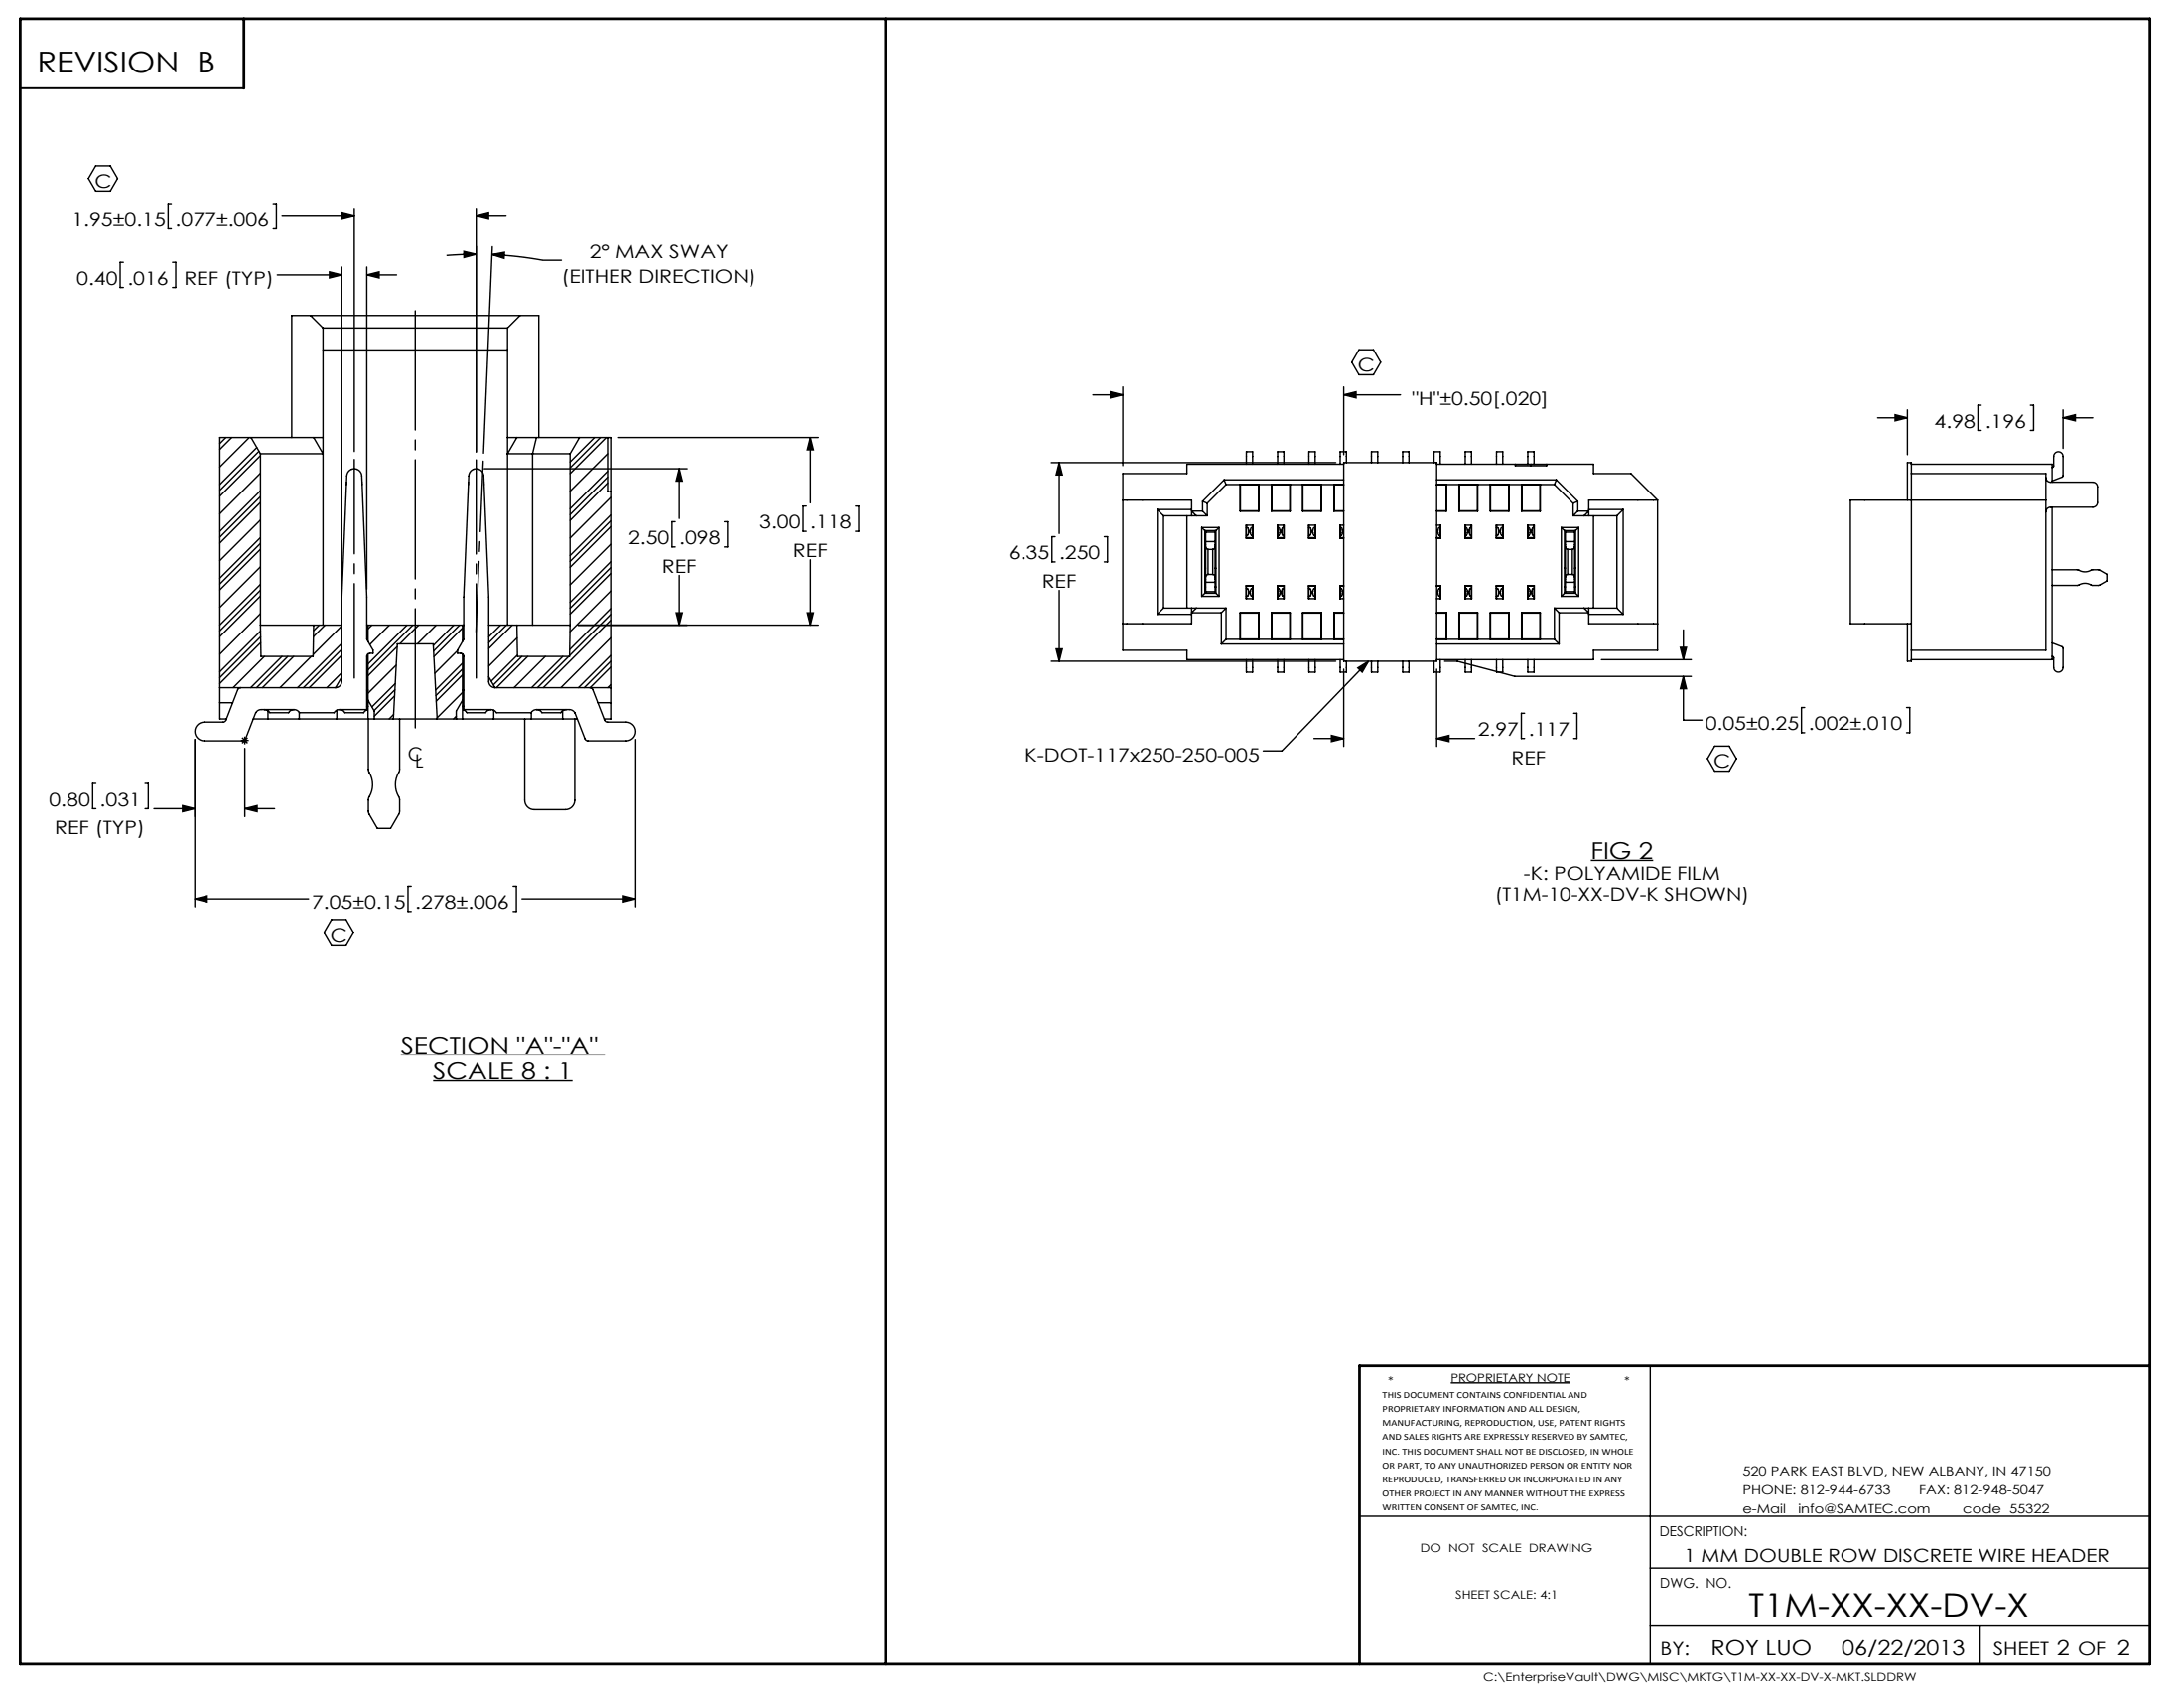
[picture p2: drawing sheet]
<svg xmlns="http://www.w3.org/2000/svg" width="279mm" height="216mm" viewBox="0 0 279 216" stroke-linecap="round" stroke-linejoin="round" font-family="sans-serif">
<g fill="none" stroke="#000" stroke-width=".18">
<path d="M12.2 21.2h1.9l.9 1.6-.9 1.6h-1.9l-.9-1.6zM15.8 33.6h-.4v3.2h.4M21.9 26h-.4v3.3h.4M22.1 33.6h.4v3.2h-.4M34.9 26h.5v3.3h-.5M35.5 35.2h8.2M36.1 27.7h9.2M42.1 34.8l1.6 .4-1.6 .4zM43.7 34.2v41.1M43.7 27.3l1.6 .4-1.6 .3zM45.3 26.6v31.1M46.9 35.2l1.6-.4v.8z"/>
<path d="M46.9 34.2v41.1M46.9 35.2h3.8M59.3 32.2l1.6 .3-1.5 .4zM60.9 27.7l1.6-.4v.7zM60.9 26.6v31.2M60.9 27.7h3.8M60.9 32.5l-3.8 .2M62.9 32.6l1.6-.3v.8zM62.9 32.6a47.6 47.6 0 0 1 6.5 .7h2.4M63 31.6l-1.1 26.4M28.2 56h-.1M28.9 56l-.8 .7"/>
<path d="M29.7 56l-1.6 1.5M31.9 56l-3.8 3.7M32.1 56l1.2 2M32.9 57.2l-4.8 4.8M33.1 57.7l-5 5M33.3 58v22M33.3 58.3l-5.2 5.2M37.3 56v-15.6h31.6v15.6M39.7 40.4l1.6 1.6M40.1 56l1.2 2h-8M41.3 56h-13.2v36h.9M41.3 42v38"/>
<path d="M41.3 42h23.6M41.3 44.8h23.6M61.9 60h26M64.9 56h13.2v36h-.8M64.9 42v38M66.1 56l-1.2 2h8M66.5 40.4l-1.6 1.6M68.6 56l-.5 2v22M72.9 58v22M74.1 56l-1.2 2M76.1 56l-3.2 3.1M76.8 56l-3.9 3.8"/>
<path d="M77.5 56l-4.6 4.6M77.7 56v6.9h.4M77.7 58l-4.8 4.8M79.1 56h25.6M86.9 60l.4 1.5h-.8zM86.9 60v6.3M103.7 56l.4 1.5h-.8zM103.7 56v8.3M134.5 59.2h36.4M135.5 59.2l.4 1.5h-.8zM135.5 59.2v9M139.8 50.5h3.9"/>
<path d="M142.1 50.1l1.6 .4-1.6 .4zM143.7 49.5v10.1M159.5 59.4v-1.6h.8v1.6M163.5 59.4v-1.6h.8v1.6M167.5 59.4v-1.6h.8v1.6M171.9 59.4h-20v1.2h-8.2v22.6h8.2v1.2h20M171.9 59.2h11.9v25.4h-11.9zM171.9 50.5l1.6-.4v.8zM171.9 49.5v8.7M171.9 50.5h7.3M172.3 59.2v-1.4h-.8v1.6M173.9 44.7h1.8l.9 1.6-.9 1.6h-1.8l-1-1.6z"/>
<path d="M175.5 59.2v-1.4h.8v1.4M179.5 59.2v-1.4h.8v1.4M183.5 59.2v-1.4h.8v1.6M183.8 59.4h20.1v1.2h4.8l3.4 3.4M187.5 59.4v-1.6h.8v1.6M191.5 59.4v-1.6h.8v1.6M193.9 59.4v.2h4v-.2M195.5 59.4v-1.6h.8v1.6M195.9 59.4v.2M240.2 53.4h3.8M242.4 53l1.6 .4-1.6 .4zM244 52.4v5.8"/>
<path d="M244.5 59.4h18v2.3M253.5 51.8h-.5v3.2h.5M259.7 51.8h.5v3.2h-.5M262.5 59.8l.2-.2v-1.2a.6 .6 0 0 1 .6-.6 .6 .6 0 0 1 .6 .6v2.5l-1.4 .6M263.9 53.4l1.6-.4v.8zM263.9 52.4v5M263.9 53.4h3.8M33.3 80h10.4M33.3 80l.1 4h6.7v-4M33.3 76.2l-5.2 5.2M33.3 70.2l-5.2 5.2M33.3 64.3l-5.2 5.2"/>
<path d="M33.3 75.5l-5.2 5.2M33.3 69.5l-5.2 5.2M33.3 63.5l-5.2 5.2M33.3 74.7l-5.2 5.2M33.3 68.8l-5.2 5.2M33.3 62.8l-5.2 5.2M33.3 78.5l-5.2 5.2M33.3 72.5l-5.2 5.2M33.3 66.5l-5.2 5.2M33.3 60.5l-5.2 5.2M40.8 80l-.7 .7M41.6 80l-1.5 1.4"/>
<path d="M46.9 80h12.4M47.1 80v2M47.6 80l-.5 .4M49.8 80l-2.5 2.4M52.1 80l-5 4.9M52.8 80l-5.7 5.7M53.5 80l-2.4 2.4M55.8 80l-2.4 2.4M58 80l-2.6 2.6M58.8 80l-3.3 3.3M59.2 80v2M62.5 80h10.4"/>
<path d="M64 80l-1.5 1.5M64.8 80l-2.3 2.2M65.5 80l-3 3M66.1 80l.1 4h6.7v-4M73.9 80h30.8M77.7 61.8l-4.8 4.8M77.7 61l-4.8 4.8M77.7 60.3l-4.8 4.8M78.1 79.3l-8.6 8.7M78.1 73.3l-5.2 5.2M78.1 67.4l-5.2 5.2M78.1 78.6l-5.2 5.2"/>
<path d="M78.1 72.6l-5.2 5.2M78.1 66.6l-5.2 5.2M78.1 77.8l-5.2 5.3M78.1 71.8l-5.2 5.2M78.1 65.9l-5.2 5.2M78.1 75.6l-5.2 5.2M78.1 69.6l-5.2 5.2M78.1 63.6l-5.2 5.2M86.4 66.7h-.4v3.3h.4M86.5 78.4h.8l-.4 1.6zM86.9 73.6v6.4M92.7 66.7h.4v3.3h-.4"/>
<path d="M103.2 64.7h-.5v3.3h.5M103.3 78.4h.8l-.4 1.6zM103.7 71.6v8.4M109.4 64.7h.5v3.3h-.5M135 68.6h-.4v3.3h.4M135.5 75.5v9.1M141.3 68.6h.4v3.3h-.4M143.7 64h8.8v2M148.1 65.2h4.4M148.1 78.6h4.4M148.1 65.2v13.4M148.1 65.2l.8 .8"/>
<path d="M148.9 66h5.6M148.9 77.8h8M148.9 77.8l-.8 .8M148.9 66v11.8M151.9 66v11.8M152.5 77.8v2h-8.8M153.1 77.8l-.6 .6h3.8M153.7 76.3h2.3M153.7 67.5v8.8M153.7 67.5l.4 .4M153.7 67.5h2.3M153.9 65.4h-1.4l.6 .6"/>
<path d="M153.9 64.1v1.3M153.9 65.4l.6 .6M153.9 64.1l.6 .3M154.1 75.9h1.5M154.1 75.9l-.4 .4M154.1 67.9v8M154.1 67.9h1.5M154.1 72.7h.2M154.1 75.1h.2M154.3 73.7v.8M154.3 69.3v.7M154.3 70l.3 .3"/>
<path d="M154.3 75.7v.2M154.3 67.9v.2M154.3 75.7h1.2M154.3 74.5h1.2M154.3 68.1h1.2M154.3 69.3h1.2M154.3 68.1v1.2M154.3 70v3.7M154.3 74.5v1.2M154.5 64.4v1.6M154.6 73.5l-.3 .2M154.6 73.5h.6"/>
<path d="M154.6 70.3h.6M154.6 70.3v3.2M155.2 73.5l.3 .2M155.2 70.3v3.2M155.5 73.7v.8M155.5 69.3v.7M155.5 70l-.3 .3M155.5 75.7v.2M155.5 67.9v.2M155.5 68.1v1.2M155.5 70v3.7M155.5 74.5v1.2"/>
<path d="M155.5 72.7h.1M155.5 75.1h.1M155.6 75.9l.4 .4M155.6 67.9v8M156 67.5l-.4 .4M156 67.5v8.8M156.3 78.4v4M156.6 61.4h15.3M156.6 61.4l-2.7 2.7M156.6 61.4l.3 .6M156.9 77.8v4M156.9 77.8l-.6 .6"/>
<path d="M156.9 62l-2.4 2.4M156.9 62h15M158.7 78.4h2.4M158.7 65.4h2.4M158.7 78.4h.1M158.7 78.4v3.3M158.7 65.3h2.3M158.7 62h2.3M158.7 78.4h2.3M158.7 62v3.3M158.7 62v3.4M158.7 65.3v.1"/>
<path d="M159.4 67.2h.9v1.7h-.9zM159.4 74.9h.9v1.7h-.9zM159.5 75.3a.51 .51 0 0 1 .2 .6 .26 .26 0 0 1-.2 .4M159.5 67.5a.5 .5 0 0 1 .2 .7l-.1 .2-.1 .1M159.5 68.8h.8M159.5 75h.8M159.5 67.2v1.7M159.5 74.9v1.7M160.2 75.3a.52 .52 0 0 0-.2 .6v.3l.2 .1M160.2 75.3h.1M160.2 67.5a.52 .52 0 0 0-.2 .6 .26 .26 0 0 0 .2 .4h.1M160.2 67.5h.1"/>
<path d="M160.3 76.3h.1M160.3 67.2v1.7M160.3 74.9v1.7M161 62v3.3M161 78.4v3.3M161 62l.1 3.4M161 65.3l.1 .1M161.1 78.4h-.1M161.1 78.4l-.1 3.3M162.7 78.4h2.4M162.7 65.4h2.4M162.7 78.4h.1"/>
<path d="M162.7 78.4v3.3M162.7 65.3h2.3M162.7 62h2.3M162.7 78.4h2.3M162.7 62v3.4M162.7 65.3v.1M162.7 62v3.3M163.4 67.2h.9v1.7h-.9zM163.4 74.9h.9v1.7h-.9zM163.5 67.5a.5 .5 0 0 1 .2 .7l-.1 .2-.1 .1M163.5 75.3a.51 .51 0 0 1 .2 .6 .26 .26 0 0 1-.2 .4M163.5 68.8h.8"/>
<path d="M163.5 67.2v1.7M163.5 74.9v1.7M163.5 75h.8M164.2 67.5a.52 .52 0 0 0-.2 .6 .26 .26 0 0 0 .2 .4h.1M164.2 67.5h.1M164.2 75.3a.52 .52 0 0 0-.2 .6v.3l.2 .1M164.2 75.3h.1M164.3 76.3h.1M164.3 67.2v1.7M164.3 74.9v1.7M165 62l.1 3.4M165 65.3l.1 .1"/>
<path d="M165 62v3.3M165 78.4v3.3M165.1 78.4l-.1 3.3M165.1 78.4h-.1M166.7 78.4h2.4M166.7 65.4h2.4M166.7 78.4v3.3M166.7 78.4h.1M166.7 65.3h2.3M166.7 62h2.3M166.7 78.4h2.3M166.7 62v3.4"/>
<path d="M166.7 65.3v.1M166.7 62v3.3M167.4 67.2h.9v1.7h-.9zM167.4 74.9h.9v1.7h-.9zM167.5 67.5a.5 .5 0 0 1 .2 .7l-.1 .2-.1 .1M167.5 75.3a.51 .51 0 0 1 .2 .6 .26 .26 0 0 1-.2 .4M167.5 68.8h.8M167.5 67.2v1.7M167.5 74.9v1.7M167.5 75h.8M168.2 67.5a.52 .52 0 0 0-.2 .6 .26 .26 0 0 0 .2 .4h.1M168.2 67.5h.1"/>
<path d="M168.2 75.3a.52 .52 0 0 0-.2 .6v.3l.2 .1M168.2 75.3h.1M168.3 76.3h.1M168.3 67.2v1.7M168.3 74.9v1.7M169 62l.1 3.4M169 65.3l.1 .1M169 62v3.3M169 78.4v3.3M169.1 78.4l-.1 3.3M169.1 78.4h-.1M170.7 78.4h1.2"/>
<path d="M170.7 65.4h1.2M170.7 78.4v3.3M170.7 78.4h.1M170.7 65.3h1.2M170.7 62h1.2M170.7 62v3.4M170.7 65.3v.1M170.7 62v3.3M171.5 67.5a.5 .5 0 0 1 .2 .7l-.1 .2-.1 .1M171.5 75.3a.51 .51 0 0 1 .2 .6 .26 .26 0 0 1-.2 .4M171.5 68.8h.4M171.5 67.2v1.7"/>
<path d="M171.5 74.9v1.7M171.5 75h.4M171.9 67.2h-.5v1.7h.5M171.9 74.9h-.5v1.7h.5M183.8 68.8h.5M183.8 67.2h.5v1.7h-.5M183.8 75h.5M183.8 74.9h.5v1.7h-.5M183.8 78.4h1.3M183.8 65.4h1.3M183.8 61.4h15.3M183.8 62h15.1"/>
<path d="M183.8 65.3h1.2M183.8 62h1.2M183.8 78.4h1.2M184.2 67.5a.52 .52 0 0 0-.2 .6 .26 .26 0 0 0 .2 .4h.1M184.2 67.5h.1M184.2 75.3a.52 .52 0 0 0-.2 .6v.3l.2 .1M184.2 75.3h.1M184.3 76.3h.1M184.3 67.2v1.7M184.3 74.9v1.7M185 65.3l.1 .1M185 62v3.3"/>
<path d="M185 78.4v3.3M185 62l.1 3.4M185.1 78.4l-.1 3.3M185.1 78.4h-.1M186.7 78.4h2.4M186.7 65.4h2.4M186.7 78.4v3.3M186.7 78.4h.1M186.7 65.3h2.3M186.7 62h2.3M186.7 62v3.4M186.7 78.4h2.3"/>
<path d="M186.7 62v3.3M186.7 65.3v.1M187.4 67.2h.9v1.7h-.9zM187.4 74.9h.9v1.7h-.9zM187.5 67.5a.5 .5 0 0 1 .2 .7l-.1 .2-.1 .1M187.5 75.3a.51 .51 0 0 1 .2 .6 .26 .26 0 0 1-.2 .4M187.5 68.8h.8M187.5 67.2v1.7M187.5 74.9v1.7M187.5 75h.8M188.2 67.5a.52 .52 0 0 0-.2 .6 .26 .26 0 0 0 .2 .4h.1M188.2 67.5h.1"/>
<path d="M188.2 75.3a.52 .52 0 0 0-.2 .6v.3l.2 .1M188.2 75.3h.1M188.3 76.3h.1M188.3 67.2v1.7M188.3 74.9v1.7M189 62l.1 3.4M189 65.3l.1 .1M189 62v3.3M189 78.4v3.3M189.1 78.4l-.1 3.3M189.1 78.4h-.1M190.7 78.4h2.4"/>
<path d="M190.7 65.4h2.4M190.7 78.4v3.3M190.7 78.4h.1M190.7 65.3h2.3M190.7 62h2.3M190.7 78.4h2.3M190.7 65.3v.1M190.7 62v3.4M190.7 62v3.3M191.4 67.2h.9v1.7h-.9zM191.4 74.9h.9v1.7h-.9zM191.5 75.3h.1"/>
<path d="M191.5 67.5h.1M191.5 68.8h.8M191.5 67.2v1.7M191.5 74.9v1.7M191.5 75h.8M191.5 76.3h.1M191.5 75.3a.52 .52 0 0 1 .2 .6v.3l-.2 .1M191.5 67.5a.52 .52 0 0 1 .2 .6 .26 .26 0 0 1-.2 .4M192.2 75.3a.52 .52 0 0 0-.2 .6v.3l.2 .1M192.2 75.3h.1M192.2 67.5a.52 .52 0 0 0-.2 .6 .26 .26 0 0 0 .2 .4h.1M192.2 67.5h.1"/>
<path d="M192.3 76.3h.1M192.3 67.2v1.7M192.3 74.9v1.7M193 65.3l.1 .1M193 62v3.3M193 78.4v3.3M193 62l.1 3.4M193.1 78.4l-.1 3.3M193.1 78.4h-.1M194.7 78.4h2.4M194.7 65.4h2.4M194.7 78.4h.1"/>
<path d="M194.7 78.4v3.3M194.7 65.3h2.3M194.7 62h2.3M194.7 78.4h2.3M194.7 62v3.4M194.7 65.3v.1M194.7 62v3.3M195.4 67.2h.9v1.7h-.9zM195.4 74.9h.9v1.7h-.9zM195.5 67.5h.1M195.5 75.3h.1M195.5 68.8h.8"/>
<path d="M195.5 75h.8M195.5 67.2v1.7M195.5 74.9v1.7M195.5 76.3h.1M195.5 67.5a.52 .52 0 0 1 .2 .6 .26 .26 0 0 1-.2 .4M195.5 75.3a.52 .52 0 0 1 .2 .6v.3l-.2 .1M196.2 67.5a.52 .52 0 0 0-.2 .6 .26 .26 0 0 0 .2 .4h.1M196.2 67.5h.1M196.2 75.3a.52 .52 0 0 0-.2 .6v.3l.2 .1M196.2 75.3h.1M196.3 76.3h.1M196.3 67.2v1.7"/>
<path d="M196.3 74.9v1.7M197 62l.1 3.4M197 65.3l.1 .1M197 62v3.3M197 78.4v3.3M197.1 78.4h-.1M197.1 78.4l-.1 3.3M198.9 77.8h8M198.9 77.8l.6 .6M198.9 77.8v4M198.9 62l2.4 2.4M199.1 61.4l2.8 2.7"/>
<path d="M199.1 61.4l-.2 .6M199.5 78.4v4M199.7 76.3h2.3M199.7 67.5v8.8M199.7 67.5l.4 .4M199.7 67.5h2.3M200.1 75.9h1.5M200.1 75.9l-.4 .4M200.1 67.9v8M200.1 67.9h1.5M200.1 72.7h.2M200.1 75.1h.2"/>
<path d="M200.3 73.7v.8M200.3 69.3v.7M200.3 70l.3 .3M200.3 75.7v.2M200.3 67.9v.2M200.3 75.7h1.2M200.3 68.1v1.2M200.3 70v3.7M200.3 74.5v1.2M200.3 74.5h1.2M200.3 68.1h1.2M200.3 69.3h1.2"/>
<path d="M200.6 73.5l-.3 .2M200.6 70.3v3.2M200.6 73.5h.6M200.6 70.3h.6M201.2 73.5l.3 .2M201.2 70.3v3.2M201.3 66h5.6M201.3 64.4v1.6M201.5 73.7v.8M201.5 69.3v.7M201.5 70l-.3 .3M201.5 75.7v.2"/>
<path d="M201.5 67.9v.2M201.5 68.1v1.2M201.5 70v3.7M201.5 74.5v1.2M201.5 72.7h.1M201.5 75.1h.1M201.6 75.9l.4 .4M201.6 67.9v8M201.9 65.4h1.4l-.6 .6M201.9 64.1v1.3M201.9 65.4l-.6 .6M201.9 64.1l-.6 .3"/>
<path d="M202 67.5l-.4 .4M202 67.5v8.8M202.7 77.8l.6 .6h-3.8M203.3 77.8v2h8.8M203.3 65.2h4.4M203.3 78.6h4.4M203.9 66v11.8M206.9 66v11.8M206.9 77.8l.8 .8M207.7 65.2l-.8 .8M207.7 65.2v13.4M212.1 64h-8.8v2"/>
<path d="M212.1 64v19.2h-8.2v1.2h-20.1M244 64v-4.8h.5v25.4h-.5v-4.8M244.5 60.6h17.2v22.6h-17.2M261.7 61.1a.6 .6 0 0 0 .6 .6h5.4a.82 .82 0 0 1 .6 1.1v1.3a.64 .64 0 0 1-.6 .8h-5.4a.6 .6 0 0 0-.6 .6M261.7 64h-25v15.8h7.8M262.5 72.9h3.3a1.87 1.87 0 0 0 1.9 0h.8l1 .5v.9l-1 .6h-.8a1.87 1.87 0 0 0-2 0h-3.2M262.5 64.9v19.5h-18M24.9 94.6v21.4M28.1 88h14.8M28.1 89.9h1.7M30.8 88h-.2l-.2 .2-1.6 4-.3 .2h-2.4a1.2 1.2 0 0 0-1.2 1.2 1.2 1.2 0 0 0 1.2 1.2l5.1-.1 .2-.2 1.3-3.3a.8 .8 0 0 1 .7-.4h4.2M30.8 94.7h1"/>
<path d="M31 94.3l.7 .8M31.3 94.2v1M31.3 95.7v8.7M31.7 94.3l-.7 .8M32.4 92h41.4M33.3 80.7l-5.2 5.2M33.3 81.4l-5.2 5.3M33.4 82.2l-5.3 5.2M33.8 90.8l.4 .1 .3 .3h2.4l.4-.4h.3M33.8 84l-4 4M34.3 90.9v1.1M36.1 84l-4 4"/>
<path d="M36.8 84l-4 4M37.6 84l-4 4M37.6 90.8a.8 .8 0 0 1 .7 .4h4.4a.8 .8 0 0 1 .7-.4M38.3 91.1v.9M39.8 84l-4 4M42.9 88a.8 .8 0 0 0 .8-.8v-10.8l.6-14.7a1.89 1.89 0 0 1 .2-1.4 .96 .96 0 0 1 1.1-.3 .96 .96 0 0 1 .7 .9l.6 15.5v5.4l.8 1.4v.4h-.4a.4 .4 0 0 0-.4 .4v6.8M43.1 90.8v1.2M43.4 90.8l.4 .1 .3 .3h2.4l.4-.4M43.4 90.8h3.5M43.7 86.6l-.8 1.4M43.7 82.3l-5.6 5.7M43.7 83.8l-4.1 4.2"/>
<path d="M43.7 86l-1.9 2M43.7 83l-4.9 5M43.7 80.1l-3.6 3.6M46.9 88.3h.2M46.9 90.4h.2M47.1 89.6l.8 1.3v1.1M47.1 83.6v8.4M47.1 92v6.5a3.5 3.5 0 0 1 0 3.7l.1 1.8 1.1 2h1.7l1.1-2v-1.8a3.5 3.5 0 0 1 0-3.7v-6.5M50.3 92l.5-9.6h4.6l.5 9.6M50.4 91.4l-.6 .6M50.5 89l-2.6 2.6M50.5 88.2l-2.6 2.7"/>
<path d="M50.6 87.4l-3 3M50.7 85.1l-3.6 3.6M50.8 82.7l-3.7 3.7M58.4 91.6l-.4 .4M58.5 83.2l-2.9 2.9M59.2 83.6v8.4M59.2 89.6l-.8 1.3v1.1M59.2 88.3h.1M59.2 90.4h.1M59.2 86.3l-3.4 3.4M59.2 80.3l-3.7 3.7M59.2 85.6l-3.4 3.4"/>
<path d="M59.2 84.8l-3.5 3.5M59.2 88.6l-3.3 3.2M59.3 90.8l.4 .4h2.4l.4-.4h.3M59.3 90.8h3.5M62.5 86.6l.8 1.4M62.8 90.8a.8 .8 0 0 1 .7 .4h4.4a.8 .8 0 0 1 .7-.4M63.2 90.8v1.2M63.3 88a.8 .8 0 0 1-.8-.8v-10.8l-.6-14.7a1.89 1.89 0 0 0-.2-1.4 .96 .96 0 0 0-1.1-.3 .96 .96 0 0 0-.6 .9l-.7 15.5v5.4l-.8 1.4v.4h.4a.4 .4 0 0 1 .4 .4v6.8M63.3 88h14.8M66.2 81.6l-3.7 3.6M66.2 83.8l-3.4 3.3M66.8 84l-3.7 3.6"/>
<path d="M67.1 92v10.4a1.23 1.23 0 0 0 1.4 1.2h2.7a2.71 2.71 0 0 0 2-.4l.2-.4 .1-.4v-10.4M67.5 84l-4 4M68 91.1v.9M68.6 90.8h4.2a.8 .8 0 0 1 .7 .4M68.6 90.8h.4l.3 .4h2.4l.4-.4h.3M69.8 84l-4 4M72 90.9v1.1M72 84l-4 4M72.7 84l-4 4M73.5 91.2h.1M75.4 88h.3l.1 .2 1.6 4 .3 .2h2.4a1.2 1.2 0 0 1 1.2 1.2 1.2 1.2 0 0 1-1.2 1.2l-5.1-.1-.2-.2-1.3-3.3M76.5 89.9h1.6"/>
<path d="M78.1 85.3l-2.6 2.7M78.1 84.6l-3.4 3.4M78.1 83.8l-4.1 4.2M78.1 87.6l-.4 .4M78.1 81.6l-6.4 6.4M81.3 94.6v21.4M134.5 84.6h36.4M135.1 83h.8l-.4 1.6zM156.3 82.4h15.6M156.9 81.8l-.6 .6M156.9 81.8h15M158.7 81.7h2.3"/>
<path d="M159.5 84.4v1.6h.8v-1.6M162.7 81.7h2.3M163.5 84.4v1.6h.8v-1.6M166.7 81.7h2.3M167.5 84.4v1.6h.8v-1.6M168.1 94.5h3.8M170.3 94.1l1.6 .4-1.6 .3zM170.7 81.7h1.2M171.5 84.4v1.6h.8v-1.4M171.9 85.6v9.9M173.7 85.4l1.4-.8-.8 1.4zM175.1 84.6l-11.1 11.4h-2.4"/>
<path d="M175.5 84.6v1.4h.8v-1.4M179.5 84.6v1.4h.8v-1.4M183.8 82.4h15.7M183.8 81.8h15.1M183.8 81.7h1.2M183.8 94.5l1.6-.4v.7zM183.8 94.5h4.9M183.8 85.6v9.9M184.3 84.4v1.6h-.8v-1.4M184.8 84.6h1.6l7.4 1.9h22.6M186.7 81.7h2.3M187.5 84.4v1.6h.8v-1.6"/>
<path d="M190.7 81.7h2.3M191.5 84.4v1.6h.8v-1.6M194.7 81.7h2.3M195 91.2h-.4v3.3h.4M195.5 84.4v1.6h.8v-1.6M198.9 81.8l.6 .6M201.3 91.2h.4v3.3h-.4M204.9 84.4h11.5M215 82.8h.8l-.4 1.6zM215.4 86.5l.4 1.6h-.8zM215.4 86.5v5.6h2.3M215.4 80.6v3.8"/>
<path d="M219.4 95.4h1.8l.9 1.6-.9 1.6h-1.8l-1-1.6zM230.9 90.5h-.4v3.2h.4M243.9 90.5h.4v3.2h-.4M262.5 82.2l1.4 .6v2.6a.6 .6 0 0 1-.6 .6 .6 .6 0 0 1-.6-.6v-1.3l-.2-.2M12.3 100.2h-.4v3.2h.4M18.6 100.2h.4v3.2h-.4M19.7 103.4h5.2M23.3 103l1.6 .4-1.6 .4zM24.9 115l1.6-.4v.7zM24.9 115h14.6M31.3 103.4h3.8M31.3 103.4l1.6-.4v.8z"/>
<path d="M42.4 117.7h1.9l.9 1.6-.9 1.6h-1.9l-.9-1.6zM52.6 113.3h-.4v3.3h.4M65.6 113.3h.4v3.3h-.4M66.8 115h14.5M79.7 114.6l1.6 .4-1.6 .3zM203.5 110h8M51.3 134.9h26.1M55.4 138.2h17.8M185.6 176.9h15.3M211.1 174.7v38.1M173.9 193.9h101.1M211.1 208h63.9"/>
<path d="M211.1 200.6h63.9M253.3 208v4.8"/>
</g>
<path d="M2.6 11.3h28.6" fill="none" stroke="#000" stroke-width=".25"/>
<path d="M2.6 2.4h272.4v210.4h-272.4zM31.2 2.4v8.9M113.3 2.4v210.4M275 174.7h-101.1v38.1" fill="none" stroke="#000" stroke-width=".35"/>
<path d="M45.3 58.8v27.9M60.9 86.7v-27.9" fill="none" stroke="#000" stroke-width=".18" stroke-dasharray="15.2 1.3 1.3 1.3" stroke-dashoffset="3.2"/>
<path d="M53.1 94.3v-55.7" fill="none" stroke="#000" stroke-width=".18" stroke-dasharray="15.2 1.3 1.3 1.3" stroke-dashoffset="-1.2"/>
<path d="M60.9 80.8l.9-21.8" fill="none" stroke="#000" stroke-width=".18" stroke-dasharray="15.2 1.3 1.3 1.3" stroke-dashoffset="6.2"/>
<g fill="#000">
<path d="M173.7 85.4l1.4-.8-.8 1.4z"/>
<path d="M142.1 50.1l1.6 .4-1.6 .4zM171.9 50.5l1.6-.4v.8zM170.3 94.1l1.6 .4-1.6 .3zM183.8 94.5l1.6-.4v.7zM135.5 59.2l.4 1.5h-.8zM135.1 83h.8l-.4 1.6zM215.4 86.5l.4 1.6h-.8zM215 82.8h.8l-.4 1.6zM242.4 53l1.6 .4-1.6 .4zM263.9 53.4l1.6-.4v.8zM43.7 27.3l1.6 .4-1.6 .3zM60.9 27.7l1.6-.4v.7zM86.5 78.4h.8l-.4 1.6zM86.9 60l.4 1.5h-.8zM24.9 115l1.6-.4v.7zM79.7 114.6l1.6 .4-1.6 .3zM46.9 35.2l1.6-.4v.8zM42.1 34.8l1.6 .4-1.6 .4zM103.3 78.4h.8l-.4 1.6zM103.7 56l.4 1.5h-.8z"/>
<path d="M31.3 103.4l1.6-.4v.8zM23.3 103l1.6 .4-1.6 .4zM62.9 32.6l1.6-.3v.8zM59.3 32.2l1.6 .3-1.5 .4z"/>
</g>
<text font-size="4.1" x="223.7" y="206.8">T1M-XX-XX-DV-X</text>
<text font-size="3.7" x="4.8" y="9.3">REVISION B</text>
<g font-size="3">
<text x="203.5" y="109.8">FIG 2</text>
<text x="51.3" y="134.7">SECTION &quot;A&quot;-&quot;A&quot;</text>
<text x="55.4" y="138">SCALE 8 : 1</text>
</g>
<g font-size="2.7">
<text x="218.9" y="211.7">ROY LUO</text>
<text x="235.6" y="211.7">06/22/2013</text>
</g>
<g font-size="2.4">
<text x="9.2" y="28.9">1.95±0.15</text>
<text x="12.1" y="24">C</text>
<text x="22.4" y="28.9">.077±.006</text>
<text x="75.4" y="33">2° MAX SWAY</text>
<text x="9.8" y="36.4">0.40</text>
<text x="16.3" y="36.4">.016</text>
<text x="23.5" y="36.4">REF (TYP)</text>
<text x="71.8" y="36.2">(EITHER DIRECTION)</text>
<text x="173.7" y="47.6">C</text>
<text x="180.7" y="51.8">&quot;H&quot;±0.50[.020]</text>
<text x="247.5" y="54.7">4.98</text>
<text x="254" y="54.7">.196</text>
<text x="80.4" y="69.6">2.50</text>
<text x="86.9" y="69.6">.098</text>
<text x="97.2" y="67.6">3.00</text>
<text x="101.5" y="71.3">REF</text>
<text x="103.7" y="67.6">.118</text>
<text x="129" y="71.5">6.35</text>
<text x="135.5" y="71.5">.250</text>
<text x="84.7" y="73.3">REF</text>
<text x="133.3" y="75.2">REF</text>
<text x="189.1" y="94.1">2.97</text>
<text x="195.6" y="94.1">.117</text>
<text x="218.2" y="93.4">0.05±0.25</text>
<text x="231.4" y="93.4">.002±.010</text>
<text x="52.2" y="97.3">C</text>
<text x="53.1" y="98.1">L</text>
<text x="131.1" y="97.4">K-DOT-117x250-250-005</text>
<text x="193.4" y="97.8">REF</text>
<text x="219.2" y="98.2">C</text>
<text x="6.3" y="103.1">0.80</text>
<text x="7" y="106.7">REF (TYP)</text>
<text x="12.8" y="103.1">.031</text>
<text x="194.9" y="112.6">-K: POLYAMIDE FILM</text>
<text x="39.9" y="116.2">7.05±0.15</text>
<text x="53.1" y="116.2">.278±.006</text>
<text x="191.2" y="115.2">(T1M-10-XX-DV-K SHOWN)</text>
<text x="42.3" y="120.5">C</text>
<text x="212.4" y="211.7">BY:</text>
<text x="255" y="211.7">SHEET 2 OF 2</text>
</g>
<text font-size="2.3" x="215.5" y="199.8">1 MM DOUBLE ROW DISCRETE WIRE HEADER</text>
<g font-size="1.8">
<text x="212.3" y="196.5">DESCRIPTION:</text>
<text x="212.4" y="203">DWG. NO.</text>
</g>
<g font-size="1.6">
<text x="222.9" y="188.8">520 PARK EAST BLVD, NEW ALBANY, IN 47150</text>
<text x="222.9" y="191.2">PHONE: 812-944-6733</text>
<text x="245.5" y="191.2">FAX: 812-948-5047</text>
<text x="222.9" y="193.6">e-Mail</text>
<text x="230" y="193.6">info@SAMTEC.com</text>
<text x="251.1" y="193.6">code 55322</text>
</g>
<g font-size="1.5">
<text x="177.6" y="177.2">*</text>
<text x="185.6" y="176.8">PROPRIETARY NOTE</text>
<text x="207.8" y="177.2">*</text>
<text x="181.7" y="198.5">DO NOT SCALE DRAWING</text>
<text x="186.2" y="204.5">SHEET SCALE: 4:1</text>
<text x="189.8" y="215">C:\EnterpriseVault\DWG\MISC\MKTG\T1M-XX-XX-DV-X-MKT.SLDDRW</text>
</g>
<g font-size="1.2">
<text x="176.9" y="178.8">THIS DOCUMENT CONTAINS CONFIDENTIAL AND</text>
<text x="176.9" y="180.6">PROPRIETARY INFORMATION AND ALL DESIGN,</text>
<text x="176.9" y="182.4">MANUFACTURING, REPRODUCTION, USE, PATENT RIGHTS</text>
<text x="176.9" y="184.2">AND SALES RIGHTS ARE EXPRESSLY RESERVED BY SAMTEC,</text>
<text x="176.9" y="186">INC. THIS DOCUMENT SHALL NOT BE DISCLOSED, IN WHOLE</text>
<text x="176.9" y="187.8">OR PART, TO ANY UNAUTHORIZED PERSON OR ENTITY NOR</text>
<text x="176.9" y="189.6">REPRODUCED, TRANSFERRED OR INCORPORATED IN ANY</text>
<text x="176.9" y="191.4">OTHER PROJECT IN ANY MANNER WITHOUT THE EXPRESS</text>
<text x="176.9" y="193.2">WRITTEN CONSENT OF SAMTEC, INC.</text>
</g>
</svg>
